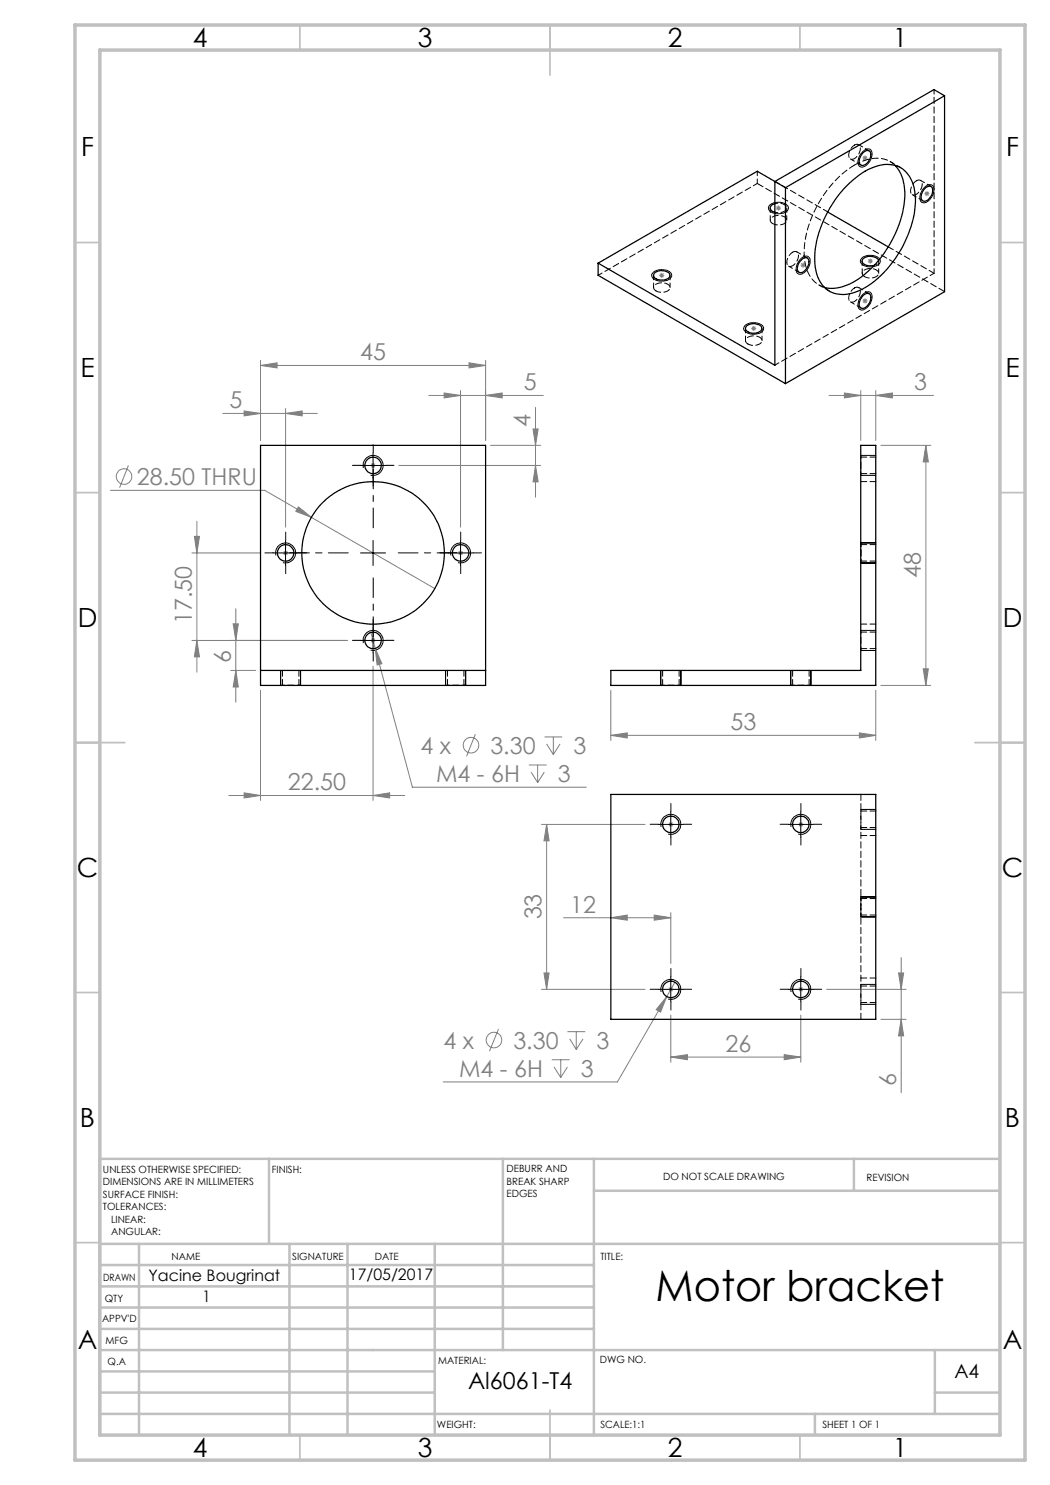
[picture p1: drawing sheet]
<svg xmlns="http://www.w3.org/2000/svg" width="210mm" height="297mm" viewBox="0 0 210 297" stroke-linecap="round" stroke-linejoin="round" font-family="sans-serif">
<g fill="none" stroke="#808080" stroke-width=".2">
<path d="M172.5 31.6h1M172.6 31.3l.8 .7M173 31.1v1M173.4 31.3l-.8 .7M184.9 38.7h1M185 38.4l.7 .7M185.4 38.2v1.1M185.7 38.4l-.7 .7M131.8 55.1h1.1M132 54.7l.7 .7M132.4 54.6v1M132.7 54.7l-.7 .7"/>
<path d="M155.2 41.6h1M155.3 41.3l.7 .7M155.7 41.1v1M156 41.3l-.7 .7M160.1 53h1M160.3 52.7l.7 .7M160.6 52.5v1M161 52.7l-.7 .7M172.6 59.8l.8 .7M173 59.7v1M173.4 59.8l-.8 .7M173.6 52.2h1"/>
<path d="M173.7 51.9l.7 .7M174.1 51.7v1M174.4 51.9l-.7 .7M52.1 73.1l3.3-.5v1zM52.1 72.1v16M52.1 73.1h45M85.8 79.1h22.9M88.8 78.6l3.3 .5-3.3 .5zM92.1 78.1v27.3M93.8 72.6l3.3 .5-3.3 .5zM97.1 72.1v16M97.1 79.1l3.3-.5v1z"/>
<path d="M150.2 65.7h1M150.4 65.3l.7 .7M150.7 65.2v1M151.1 65.3l-.7 .7M165.8 79.1h20.9M168.9 78.6l3.3 .5-3.3 .5zM172.2 78.1v10M172.5 60.2h1M175.2 79.1l3.3-.5v1zM175.2 78.1v10M22.1 98.1h30.9l34 19.6M25.7 93.1l-1.8 4.4"/>
<path d="M44.6 82.7h18.9M48.8 82.2l3.3 .5-3.3 .5zM57.1 82.7l3.3-.5v1zM57.1 81.7v23.7M74.1 93.1h1M74.3 92.7l.7 .7M74.6 92.6v1M75 92.7l-.7 .7M79.8 93.1h28.3M98.1 89.1h10M106.6 85.8h1l-.5 3.3zM107.1 93.1l.5 3.3h-1z"/>
<path d="M107.1 81.5v17.9M176.2 89.1h10M185.2 89.1v48M185.2 89.1l.5 3.3h-1.1zM38.4 110.6h13.6M38.9 107.3h1l-.5 3.3zM39.4 104.2v30.2M56.6 110.6h1M56.8 110.2l.7 .7M57.1 110.1v1M57.5 110.2l-.7 .7M59.7 101.4l2.6 2.1-3.1-1.2z"/>
<path d="M91.6 110.6h1M91.8 110.2l.7 .7M92.1 110.1v1M92.5 110.2l-.7 .7M38.4 128.1h31.1M39.4 128.1l.5 3.3h-1zM46.1 134.1h5M46.6 124.8h1.1l-.5 3.3zM47.2 134.1l.5 3.3h-1.1zM47.2 121.7v18.7M52.1 138.1v22M74.1 128.1h1"/>
<path d="M74.2 126.5l.8 3.2M74.3 127.7l.7 .7M74.6 133.2v26.9M74.6 127.6v1M75 127.7l-.7 .7M75 129.7l1.4 3-1 .3zM75 129.7l7.5 27.7h34.8M122.2 138.1v10M175.2 138.1v10M176.2 137.1h10M184.6 133.8h1.1l-.5 3.3zM45.8 159.1h35.2"/>
<path d="M48.8 158.6l3.3 .5-3.3 .5zM74.6 159.1l3.3-.5v1zM95.1 146.8l-1.8 4.5M105.8 153h3.5M106.2 154.4l1.3 2.1M107.5 153v3.5M108.9 154.4l-1.4 2.1M108.9 147.4h3.5M109.3 148.8l1.4 2.1M110.7 147.4v3.5M112 148.8l-1.3 2.1M122.2 147.1l3.2-.5v1z"/>
<path d="M122.2 147.1h53M171.9 146.6l3.3 .5-3.3 .5zM108.3 164.9h20.7M109.3 164.9l.5 3.3h-1zM109.3 164.9v33M133.7 164.9h1M133.8 164.5l.7 .7M134.2 164.4v1M134.5 164.5l-.7 .7M159.7 164.9h1M159.8 164.5l.7 .7M160.2 164.4v1"/>
<path d="M160.5 164.5l-.7 .7M108.3 197.9h20.7M108.8 194.6h1l-.5 3.3zM112.7 183.5h21.5M122.2 183.5l3.2-.5v1zM130.8 183l3.4 .5-3.4 .5zM133.3 199.3l-1.2 3.1-.9-.5zM133.3 199.3l-9.8 17.1h-34.8M133.7 197.9h1M133.8 197.5l.7 .7M134.2 182.5v10.2M134.2 197.4v1"/>
<path d="M134.5 197.5l-.7 .7M135 196.5l-1.7 2.8M159.7 197.9h1M159.8 197.5l.7 .7M160.2 197.4v1M160.5 197.5l-.7 .7M165.3 197.9h15.9M179.7 194.6h1l-.5 3.3zM180.2 191.5v27.1M99.7 205.8l-1.8 4.5M110.3 211.9h3.6M110.8 213.4l1.3 2.1"/>
<path d="M112.1 211.9v3.6M113.5 213.4l-1.4 2.1M113.5 206.3h3.6M113.9 207.8l1.4 2.1M115.3 206.3v3.6M116.6 207.8l-1.3 2.1M134.2 211.4l3.3-.5v1zM134.2 203v9.4M134.2 211.4h26M156.8 210.9l3.4 .5-3.4 .5zM160.2 203v9.4M176.2 203.9h5"/>
<path d="M180.2 203.9l.5 3.3h-1z"/>
<circle cx="24.8" cy="95.3" r="1.55"/>
<circle cx="94.2" cy="149" r="1.55"/>
<circle cx="98.8" cy="208" r="1.55"/>
</g>
<g fill="none" stroke="#000" stroke-width=".2">
<path d="M172.6 30.2l.2-.1a.95 .95 0 0 1 1.3-.2 .95 .95 0 0 1 .3 1.2 2.48 2.48 0 0 1-2.2 2.3 1.51 1.51 0 0 1-.3-2.3zM184.7 37.6l.2-.1a1 1 0 0 1 1-.6 1 1 0 0 1 .9 .7 2.72 2.72 0 0 1-2.2 3 1.37 1.37 0 0 1-.4-2.1zM130.7 54.4a2.72 2.72 0 0 1 3.6 .3 1.27 1.27 0 0 1-1.5 1.5 1.93 1.93 0 0 1-2.4-1.1zM154 41a2.61 2.61 0 0 1 3.7 .4v.1a1.77 1.77 0 0 1-2.2 1.3 1.52 1.52 0 0 1-1.8-1.4zM160.1 51.8a1.03 1.03 0 0 1 1-.6 1.03 1.03 0 0 1 .9 .7 2.71 2.71 0 0 1-2.1 3 1.18 1.18 0 0 1-.6-1.8zM172.3 51.6a2.79 2.79 0 0 1 3.7 .3 1.27 1.27 0 0 1-1.5 1.4 1.88 1.88 0 0 1-2.4-1.1zM172.6 58.8l.2-.1a.95 .95 0 0 1 1.3-.2 .95 .95 0 0 1 .3 1.2 2.48 2.48 0 0 1-2.2 2.3 1.51 1.51 0 0 1-.3-2.3zM149.1 65a2.68 2.68 0 0 1 3.6 .5 1.24 1.24 0 0 1-1.3 1.3 2.05 2.05 0 0 1-2.7-1.2zM72.1 93.1h5M72.7 93.6a2 2 0 0 1 1.7-2.5 2 2 0 0 1 2.2 2.2 2 2 0 0 1-2.5 1.7M74.6 90.6v5M172.2 95.1h3"/>
<path d="M172.2 91.1h3M54.6 110.6h5M55.2 111.1a2 2 0 0 1 1.8-2.5 2 2 0 0 1 2.1 2.2 2 2 0 0 1-2.5 1.7M57.1 108.1v5M72.1 110.6h5M74.6 108.1v5M89.6 110.6h5M90.2 111.1a1.99 1.99 0 0 1 1.8-2.5 1.99 1.99 0 0 1 2.1 2.2 1.99 1.99 0 0 1-2.5 1.7M92.1 108.1v5M172.2 112.6h3M172.2 108.6h3M56.1 134.1v3"/>
<path d="M60.1 134.1v3M72.1 128.1h5M72.7 128.6a2 2 0 0 1 1.7-2.5 2 2 0 0 1 2.2 2.1 2 2 0 0 1-2.5 1.8M74.6 125.6v5M89.1 134.1v3M93.1 134.1v3M132.2 134.1v3M136.2 134.1v3M158.2 134.1v3M162.2 134.1v3M172.2 130.1h3M172.2 126.1h3"/>
<path d="M131.7 164.9h5M132.2 165.4a1.99 1.99 0 0 1 1.8-2.5 1.99 1.99 0 0 1 2.1 2.1 1.99 1.99 0 0 1-2.5 1.8M134.2 162.4v5M157.7 164.9h5M158.2 165.4a1.99 1.99 0 0 1 1.8-2.5 1.99 1.99 0 0 1 2.1 2.1 1.99 1.99 0 0 1-2.5 1.8M160.2 162.4v5M172.2 165.9h3M172.2 161.9h3M172.2 179.4h3M131.7 197.9h5M132.2 198.4a2 2 0 0 1 1.8-2.5 2 2 0 0 1 2.2 2.2 2 2 0 0 1-2.6 1.7M134.2 195.4v5"/>
<path d="M157.7 197.9h5M158.2 198.4a2 2 0 0 1 1.8-2.5 2 2 0 0 1 2.2 2.2 2 2 0 0 1-2.6 1.7M160.2 195.4v5M172.2 183.4h3M172.2 196.9h3M172.2 200.9h3"/>
</g>
<g fill="none" stroke="#c0c0c0" stroke-width=".35">
<path d="M60 5v5M110 5v10M160 5v5M15 48.5h5M200 48.5h5M15 98.5h5M200 98.5h5M15 148.5h10M195 148.5h10M15 198.5h5M200 198.5h5M15 248.5h5"/>
<path d="M200 248.5h5M60 287v5M110 282v10M160 287v5"/>
</g>
<g fill="none" stroke="#c0c0c0" stroke-width=".5">
<path d="M53.8 231.8v17M100.6 231.8v38.2M118.8 231.8v55.2M118.8 238.2h81.2M170.8 231.8v6.4M200 231.8h-180v55.2M20 248.8h180M20 257.3h98.8M20 253h98.8M27.8 248.8v38.2M57.9 248.8v38.2M69.5 248.8v38.2"/>
<path d="M87 248.8v38.2M20 265.8h98.8M20 261.5h98.8M20 278.5h67M20 274.3h67M20 270h180M187 278.5h13M187 270v12.8M20 282.8h180M163 282.8v4.2"/>
</g>
<path d="M15 5h190v287h-190zM20 10h180v277h-180z" fill="none" stroke="#c0c0c0" stroke-width=".7"/>
<path d="M172.2 91.1v4M172.2 108.6v4M56.1 137.1h4M89.1 137.1h4M132.2 137.1h4M158.2 137.1h4M172.2 126.1v4M172.2 161.9v4M172.2 179.4v4M172.2 196.9v4" fill="none" stroke="#000" stroke-width=".2" stroke-dasharray="1.3 .6" stroke-dashoffset=".5"/>
<g fill="none" stroke="#000" stroke-width=".2" stroke-dasharray="15.2 1.3 1.3 1.3">
<path d="M72.1 93.1h-1.6M74.6 90.6v-1.7M74.6 95.6v1.6M77.1 93.1h1.7M54.6 110.6h-1.6M57.1 108.1v-1.7M57.1 113.1v1.6M59.6 110.6h1.7M89.6 110.6h-1.6M92.1 108.1v-1.7M92.1 113.1v1.6M94.6 110.6h1.7"/>
<path d="M72.1 128.1h-1.6M74.6 125.6v-1.7M74.6 130.6v1.6M77.1 128.1h1.7M131.7 164.9h-1.7M134.2 162.4v-1.7M134.2 167.4v1.6M136.7 164.9h1.6M157.7 164.9h-1.7M160.2 162.4v-1.7M160.2 167.4v1.6M162.7 164.9h1.6"/>
<path d="M131.7 197.9h-1.7M134.2 195.4v-1.7M136.7 197.9h1.6M157.7 197.9h-1.7M160.2 195.4v-1.7M162.7 197.9h1.6M134.2 200.4v1.6M160.2 200.4v1.6"/>
</g>
<path d="M69.6 110.6h-11.7M74.6 105.6v-11.8M74.6 115.6v11.7M79.6 110.6h11.8" fill="none" stroke="#000" stroke-width=".2" stroke-dasharray="15.2 1.3 1.3 1.3" stroke-dashoffset="11.3"/>
<g fill="#808080">
<path d="M93.8 72.6l3.3 .5-3.3 .5zM52.1 73.1l3.3-.5v1z"/>
<path d="M122.2 147.1l3.2-.5v1zM171.9 146.6l3.3 .5-3.3 .5zM133.3 199.3l-2.1 2.6 .9 .5zM122.2 183.5l3.2-.5v1zM130.8 183l3.4 .5-3.4 .5zM134.2 211.4l3.3-.5v1zM156.8 210.9l3.4 .5-3.4 .5zM75 129.7l.4 3.3 1-.3zM59.7 101.4l-.5 .9 3.1 1.2z"/>
<path d="M168.9 78.6l3.3 .5-3.3 .5zM175.2 79.1l3.3-.5v1z"/>
<path d="M88.8 78.6l3.3 .5-3.3 .5zM97.1 79.1l3.3-.5v1z"/>
<path d="M57.1 82.7l3.3-.5v1zM48.8 82.2l3.3 .5-3.3 .5zM74.6 159.1l3.3-.5v1zM48.8 158.6l3.3 .5-3.3 .5z"/>
<path d="M108.8 194.6h1l-.5 3.3zM109.3 164.9l.5 3.3h-1zM107.1 93.1l.5 3.3h-1zM106.6 85.8h1l-.5 3.3zM39.4 128.1l.5 3.3h-1zM38.9 107.3h1l-.5 3.3z"/>
<path d="M184.6 133.8h1.1l-.5 3.3zM185.2 89.1l.5 3.3h-1.1z"/>
<path d="M179.7 194.6h1l-.5 3.3zM180.2 203.9l.5 3.3h-1zM46.6 124.8h1.1l-.5 3.3zM47.2 134.1l.5 3.3h-1.1z"/>
</g>
<g fill="none" stroke="#000" stroke-width=".25">
<path d="M188.9 19.2v39.1l-31.8 18.4M188.9 19.2l-31.8 18.3M188.9 19.2l-2.1-1.3-31.8 18.4M155 36.3v36.8l-35.4-20.5M155 36.3l2.1 1.2M155 36.3l-3.6-2-31.8 18.3M157.1 37.5v39.2M169.2 37.3a12.7 12.7 0 0 1 8.2-4.4 5.4 5.4 0 0 1 5.4 4.7 17.2 17.2 0 0 1-1.9 11 20.1 20.1 0 0 1-9.2 9.6 5.8 5.8 0 0 1-7.3-1.3 10.2 10.2 0 0 1-1.2-7.9 23.5 23.5 0 0 1 6-11.7zM172.6 30.5a.83 .83 0 0 1 .8-.4 .83 .83 0 0 1 .8 .6 2.13 2.13 0 0 1-1.9 2.4 1.54 1.54 0 0 1 .1-2.3zM179 33.1a8.4 8.4 0 0 1 1.9 6.9 22.3 22.3 0 0 1-10.6 16.7 8 8 0 0 1-5.4 .8M185.2 37.5a.78 .78 0 0 1 1-.2 .78 .78 0 0 1 .3 1 1.99 1.99 0 0 1-1.9 1.9 1.62 1.62 0 0 1 .2-2.3zM119.6 52.6v2.5l37.5 21.6"/>
<path d="M131 54.6a2.33 2.33 0 0 1 2.9 .2 .94 .94 0 0 1-1 1.2 1.73 1.73 0 0 1-2.2-.9zM155 40.7a.87 .87 0 0 0-1 .9 .87 .87 0 0 0 1 .9M160.3 52a.82 .82 0 0 1 1-.5 .82 .82 0 0 1 .5 1.1 2.07 2.07 0 0 1-1.9 1.9 1.54 1.54 0 0 1 .2-2.3zM165.5 42.4l12.2 7M172.6 59.1a.83 .83 0 0 1 .8-.4 .83 .83 0 0 1 .8 .6 2.33 2.33 0 0 1-1.8 2.4 .99 .99 0 0 1-.4-1.6zM175.7 52.1a2.08 2.08 0 0 0-3.3 0 1.44 1.44 0 0 0 1.9 1.1l.6-.1M149.3 65.2a2.22 2.22 0 0 1 3 .2 1.19 1.19 0 0 1-1.6 1.2 1.33 1.33 0 0 1-1.6-1.1zM52.1 89.1h45v48h-45zM52.1 134.1h45M122.2 134.1h50v-45h3v48h-53zM122.2 158.9h53v45h-53z"/>
<circle cx="74.6" cy="93.1" r="1.65"/>
<circle cx="57.1" cy="110.6" r="1.65"/>
<circle cx="74.6" cy="110.6" r="14.3"/>
<circle cx="92.1" cy="110.6" r="1.65"/>
<circle cx="74.6" cy="128.1" r="1.65"/>
<circle cx="134.1" cy="164.9" r="1.65"/>
<circle cx="160.1" cy="164.9" r="1.65"/>
<circle cx="134.1" cy="197.9" r="1.66"/>
<circle cx="160.1" cy="197.9" r="1.66"/>
</g>
<g fill="none" stroke="#000" stroke-width=".2" stroke-dasharray="1.3 .6" stroke-dashoffset=".1">
<path d="M170.9 33a7 7 0 0 1 7.5-.5l.6 .6M164.9 57.5a5.7 5.7 0 0 1-3.9-5.3 20.6 20.6 0 0 1 5-14.8 18.5 18.5 0 0 1 4.9-4.4M186.8 54.7l-9.1-5.3M172.2 94.7h3M175.2 96.3h-3M175.2 91.4h-3M172.2 112.2h3M175.2 108.9h-3M56.5 134.1v3M59.8 137.1v-3M89.5 134.1v3M92.8 137.1v-3"/>
<path d="M132.5 134.1v3M135.8 137.1v-3M158.5 134.1v3M161.8 137.1v-3M172.2 124.8h3M172.2 129.7h3M175.2 126.4h-3M172.2 165.5h3M175.2 179.7h-3M175.2 167.1h-3M175.2 162.2h-3M172.2 183h3"/>
<path d="M172.2 195.6h3M175.2 197.2h-3M172.2 200.5h3"/>
</g>
<path d="M151.5 36.7l37.4 21.6M172.2 158.9v45" fill="none" stroke="#000" stroke-width=".2" stroke-dasharray="1.3 .6"/>
<path d="M170.9 29a.74 .74 0 0 1 .9 0 .74 .74 0 0 1 .3 .9 2.08 2.08 0 0 1-1.9 1.9 1.5 1.5 0 0 1 .1-2.2l.6-.6M183.3 36.2a.74 .74 0 0 1 .9-.1 .74 .74 0 0 1 .2 .9 2.08 2.08 0 0 1-1.8 2 1.5 1.5 0 0 1 0-2.3l.7-.5M131.2 58.2a.74 .74 0 0 1-.5-.8 .74 .74 0 0 1 .7-.7 2.08 2.08 0 0 1 2.6 .7 1.5 1.5 0 0 1-2 1l-.8-.2M154.5 44.7a.74 .74 0 0 1-.4-.8 .74 .74 0 0 1 .6-.6 2.08 2.08 0 0 1 2.6 .6 1.5 1.5 0 0 1-1.9 1.1l-.9-.3M158.5 50.4a.74 .74 0 0 1 1 0 .74 .74 0 0 1 .2 .9 2.08 2.08 0 0 1-1.9 2 1.5 1.5 0 0 1 .1-2.3l.6-.6M165.6 42.4l-10.6-6.1M170.9 57.6a.74 .74 0 0 1 .9 0 .74 .74 0 0 1 .3 .9 2.08 2.08 0 0 1-1.9 1.9 1.5 1.5 0 0 1 .1-2.2l.6-.6M172.9 55.3a.74 .74 0 0 1-.5-.8 .74 .74 0 0 1 .7-.6 2.08 2.08 0 0 1 2.6 .6 1.5 1.5 0 0 1-2 1.1l-.8-.3M149.6 68.8a.74 .74 0 0 1-.5-.8 .74 .74 0 0 1 .7-.6 2.08 2.08 0 0 1 2.6 .6 1.5 1.5 0 0 1-2 1.1l-.8-.3" fill="none" stroke="#000" stroke-width=".2" stroke-dasharray="1.3 .6" stroke-dashoffset=".3"/>
<g fill="none" stroke="#000" stroke-width=".2" stroke-dasharray="1.3 .6" stroke-dashoffset=".4">
<path d="M186.8 17.9v36.8M151.5 34.2v2.5M170.1 31.8l2.1 1.2M173.9 30.2l-2.2-1.3M180.2 33.5l-2.2-1.2M182.5 38.9l2.1 1.3M186.2 37.3l-2.1-1.2M119.6 55.1l31.9-18.4M130.7 55.1v2.4M134 57.5v-2.4M154.1 41.6v2.4M157.4 44v-2.4"/>
<path d="M157.7 53.2l2.1 1.2M161.5 51.6l-2.1-1.2M163.8 57l2.1 1.2M172.4 52.2v2.5M173.9 58.7l-2.2-1.2M175.7 54.7v-2.5M149.1 65.7v2.4M152.4 68.1v-2.4M155 73l31.8-18.3M170.1 60.4l2.1 1.2"/>
</g>
<path d="M155 42.5a1.97 1.97 0 0 0 2.3-.8 1.59 1.59 0 0 0-2-1h-.3M174.9 53a.93 .93 0 0 0 .8-.9" fill="none" stroke="#000" stroke-width=".2" stroke-dasharray="1.3 .6" stroke-dashoffset=".7"/>
<text font-size="8.5" x="131.1" y="260.3">Motor bracket</text>
<g font-size="5.3">
<text x="38.5" y="9.5">4</text>
<text x="83.5" y="9.5">3</text>
<text x="133.6" y="9.5">2</text>
<text x="178.6" y="9.5">1</text>
<text x="16.2" y="31.3">F</text>
<text x="201.2" y="31.3">F</text>
<text x="16.1" y="75.5">E</text>
<text x="201.1" y="75.5">E</text>
<text x="15.5" y="125.5">D</text>
<text x="200.5" y="125.5">D</text>
<text x="15.4" y="175.5">C</text>
<text x="200.4" y="175.5">C</text>
<text x="16" y="225.5">B</text>
<text x="201" y="225.5">B</text>
<text x="15.5" y="269.8">A</text>
<text x="200.5" y="269.8">A</text>
<text x="38.5" y="291.5">4</text>
<text x="83.5" y="291.5">3</text>
<text x="133.6" y="291.5">2</text>
<text x="178.6" y="291.5">1</text>
</g>
<g font-size="4.7" fill="#808080">
<text x="72.1" y="72.1">45</text>
<text x="45.9" y="81.7">5</text>
<text x="104.8" y="78.1">5</text>
<text x="182.8" y="78.1">3</text>
<text x="106.1" y="85.4" transform="rotate(-90 106.1 85.4)">4</text>
<text x="27.4" y="97">28.50 THRU</text>
<text x="184.2" y="115.7" transform="rotate(-90 184.2 115.7)">48</text>
<text x="38.4" y="124.8" transform="rotate(-90 38.4 124.8)">17.50</text>
<text x="46.2" y="132.6" transform="rotate(-90 46.2 132.6)">6</text>
<text x="146.1" y="146.1">53</text>
<text x="84.1" y="150.7">4 x</text>
<text x="98.1" y="150.7">3.30</text>
<text x="114.7" y="150.7">3</text>
<text x="57.6" y="158.1">22.50</text>
<text x="87.2" y="156.3">M4 - 6H</text>
<text x="111.6" y="156.3">3</text>
<text x="108.3" y="183.9" transform="rotate(-90 108.3 183.9)">33</text>
<text x="114" y="182.5">12</text>
<text x="88.7" y="209.7">4 x</text>
<text x="102.7" y="209.7">3.30</text>
<text x="119.3" y="209.7">3</text>
<text x="91.8" y="215.3">M4 - 6H</text>
<text x="116.2" y="215.3">3</text>
<text x="145.1" y="210.4">26</text>
<text x="179.2" y="217.3" transform="rotate(-90 179.2 217.3)">6</text>
</g>
<text font-size="4.7" x="93.6" y="277.9">Al6061-T4</text>
<text font-size="3.9" x="190.9" y="275.5">A4</text>
<g font-size="3.2">
<text x="29.7" y="256.1">Yacine Bougrinat</text>
<text x="69.8" y="256">17/05/2017</text>
<text x="40.4" y="260.4">1</text>
</g>
<g font-size="2">
<text x="20.6" y="234.6">UNLESS OTHERWISE SPECIFIED:</text>
<text x="20.6" y="237.1">DIMENSIONS ARE IN MILLIMETERS</text>
<text x="20.6" y="239.6">SURFACE FINISH:</text>
<text x="54.4" y="234.6">FINISH:</text>
<text x="101.3" y="234.5">DEBURR AND</text>
<text x="101.3" y="237">BREAK SHARP</text>
<text x="101.3" y="239.5">EDGES</text>
<text x="132.6" y="236">DO NOT SCALE DRAWING</text>
<text x="173.3" y="236.2">REVISION</text>
<text x="20.6" y="242.1">TOLERANCES:</text>
<text x="22.2" y="244.6">LINEAR:</text>
<text x="22.2" y="247.1">ANGULAR:</text>
<text x="34.3" y="252">NAME</text>
<text x="58.4" y="251.9">SIGNATURE</text>
<text x="74.9" y="251.9">DATE</text>
<text x="120.1" y="251.9">TITLE:</text>
<text x="20.6" y="256.1">DRAWN</text>
<text x="20.9" y="260.3">QTY</text>
<text x="20.4" y="264.4">APPV'D</text>
<text x="21.1" y="268.8">MFG</text>
<text x="21.5" y="273">Q.A</text>
<text x="87.6" y="272.9">MATERIAL:</text>
<text x="120" y="272.5">DWG NO.</text>
<text x="87.4" y="285.6">WEIGHT:</text>
<text x="120.1" y="285.6">SCALE:1:1</text>
<text x="164.5" y="285.6">SHEET 1 OF 1</text>
</g>
</svg>
